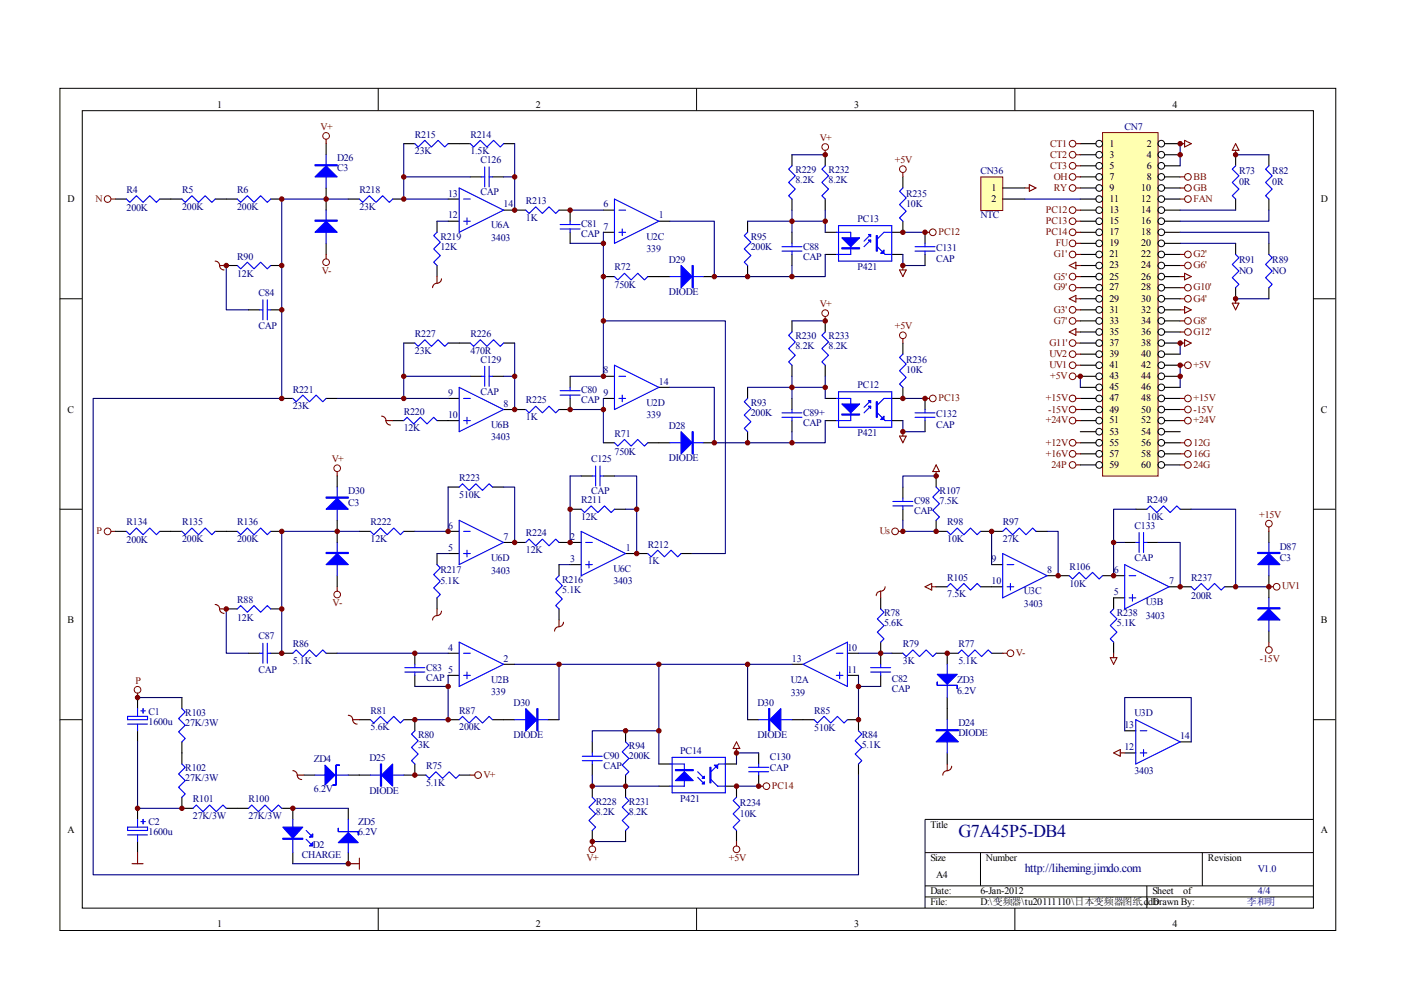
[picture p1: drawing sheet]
<svg xmlns="http://www.w3.org/2000/svg" width="297mm" height="210mm" viewBox="0 0 297 210" stroke-linecap="round" stroke-linejoin="round" font-family="sans-serif">
<g fill="none" stroke="#000" stroke-width=".21">
<path d="M12.7 18.7h270.5v178.6h-270.5zM80.2 18.7v4.7M147.7 18.7v4.7M215.2 18.7v4.7M17.4 23.5h261.1v169h-261.1zM12.7 63.3h4.7M278.4 63.3h4.7M12.7 108h4.7M278.4 108h4.7M12.7 152.6h4.7M278.4 152.6h4.7M278.4 173.7h-82.3v18.8"/>
<path d="M80.2 192.5v4.7M147.7 192.5v4.7M196.1 180.8h82.3M196.1 187.8h82.3M196.1 190.2h82.3M207.9 180.8v7M215.2 192.5v4.7M243.2 187.8v4.7M254.9 180.8v7"/>
</g>
<g fill="none" stroke="#000" stroke-width=".23">
<path d="M69.1 30.5v2.3M69.1 39.9v4.7M85.6 30.5h2.4M95 30.5h4.7M99.7 37.5h2.4M104.4 37.5h2.4M106.8 30.5h2.3M167.9 32.8v2.4M175 32.8v2.4M191.4 37.5v2.4M24.5 42.2h2.3M33.9 42.2h4.7"/>
<path d="M45.6 42.2h4.7M48 56.3h2.3M57.4 42.2h2.3M57.4 56.3h2.3M69.1 51.6v2.3M73.8 42.2h2.4M83.2 42.2h2.4M92.7 46.9v2.4M92.7 56.3v2.3M95 42.2h2.4M95 46.9h2.4M106.8 44.6h4.7"/>
<path d="M118.5 44.6h2.4v2.3M120.9 49.3v2.3M127.9 44.6h2.4M127.9 49.3h2.4M127.9 58.6h2.4M137.3 58.6h4.7M139.7 46.9h2.3M149.1 58.6h2.3M158.5 46.9v2.4M158.5 56.3v2.3M167.9 42.2v2.4M167.9 49.3v2.3"/>
<path d="M167.9 53.9v2.4M175 49.3h2.3M175 53.9h2.3M175 42.2v2.4M189.1 53.9h2.3M191.4 46.9v2.4h-2.3M196.1 49.3v2.3M196.1 53.9v2.4M52.7 65.7h2.3M57.4 65.7h2.3M85.6 72.7h2.4M95 72.7h4.7"/>
<path d="M99.7 79.8h2.4M104.4 79.8h2.4M106.8 72.7h2.3M120.9 79.8v2.3M127.9 79.8h2.4M167.9 68v2.4M167.9 77.4v2.4M175 68v2.4M175 77.4v2.4M191.4 72.7v2.4M59.7 84.5h2.4M69.1 84.5h2.4"/>
<path d="M83.2 89.2h2.4M92.7 89.2h4.7M95 84.5h2.4M106.8 86.8h4.7M120.9 84.5v2.3h-2.4M127.9 93.9h2.4M127.9 84.5h2.4M137.3 93.9h4.7M139.7 82.1h2.3M149.1 93.9h2.3M158.5 82.1v2.4M158.5 91.5v2.4"/>
<path d="M167.9 84.5v2.3M167.9 89.2v2.3M175 84.5h2.3M175 89.2h2.3M189.1 89.2h2.3M191.4 82.1v2.4h-2.3M196.1 84.5v2.3M196.1 89.2v2.3M24.5 112.7h2.3M33.9 112.7h4.7M45.6 112.7h4.7M57.4 112.7h2.3"/>
<path d="M71.5 100.9v2.4M71.5 110.3v4.7M76.2 112.7h2.3M85.6 112.7h2.4M92.7 117.4v2.3M95 112.7h2.4M95 103.3h2.4M95 117.4h2.4M104.4 103.3h2.4M106.8 115h4.7M118.5 115h4.7M118.5 119.7v2.4"/>
<path d="M120.9 119.7h2.3M120.9 108h2.3M123.2 100.9h2.4M127.9 100.9h2.4M130.3 108h2.3M132.6 117.4h4.7M144.4 117.4h2.3M48 129.1h2.3M52.7 138.5h2.3M57.4 129.1h2.3M57.4 138.5h4.7M69.1 138.5h2.4"/>
<path d="M71.5 122.1v2.3M88 138.5v2.4M92.7 126.8v2.3M95 138.5h2.4M118.5 129.1v2.4M179.7 138.5h2.3M186.7 126.8v2.3M186.7 136.2v4.7M189.1 138.5h2.3M198.5 138.5h4.7M200.8 138.5v2.4M210.2 138.5h2.4"/>
<path d="M76.2 152.6h2.3M85.6 152.6h2.4v2.3M88 143.2v2.3M95 152.6h2.4M95 143.2h2.4M104.4 152.6h4.7M106.8 140.9h2.3M116.2 152.6h2.3M125.6 157.3v2.3M132.6 154.9v2.4M158.5 152.6h2.4M160.9 159.6v2.4"/>
<path d="M167.9 152.6h4.7M167.9 140.9h2.4M179.7 152.6h2.3v2.3M179.7 143.2h2.3M186.7 143.2v2.3M200.8 147.9v4.7M200.8 159.6v2.4M64.4 164.3h2.4M73.8 164.3h4.7M85.6 164.3h4.7M88 162v2.3M97.4 164.3h2.3"/>
<path d="M125.6 162v2.3M125.6 166.7v2.3M125.6 176.1v2.3M132.6 164.3v4.7M132.6 176.1v2.3M139.7 166.7h2.3M139.7 162h2.3M153.8 166.7h2.4v2.3M153.8 162h2.4M156.2 176.1v2.3M160.9 164.3v2.4M182 162v2.3"/>
</g>
<g fill="none" stroke="#00f" stroke-width=".23">
<path d="M69.1 32.8v7.1M88 30.5l.7 .7 1.4-1.4 1.4 1.4 1.4-1.4 1.4 1.4 .7-.7M97.4 39.9l9.4 4.7-9.4 4.7zM99.7 30.5l.7 .7 1.4-1.4 1.4 1.4 1.4-1.4 1.5 1.4 .7-.7M102.1 37.5h.7M102.8 35.4v4.2M103.7 37.5h.7M103.7 35.4v4.2M167.9 35.2l-.7 .7 1.4 1.4-1.4 1.4 1.4 1.4-1.4 1.4 .7 .7M175 35.2l-.7 .7 1.4 1.4-1.4 1.4 1.4 1.4-1.4 1.4 .7 .7M191.4 39.9l-.7 .7 1.4 1.4-1.4 1.4 1.4 1.4-1.4 1.4 .7 .7M26.8 42.2l.7 .7 1.4-1.4 1.4 1.4 1.4-1.4 1.5 1.4 .7-.7"/>
<path d="M38.6 42.2l.7 .7 1.4-1.4 1.4 1.4 1.4-1.4 1.4 1.4 .7-.7M50.3 42.2l.7 .7 1.4-1.4 1.5 1.4 1.4-1.4 1.4 1.4 .7-.7M50.3 56.3l.7 .7 1.4-1.4 1.5 1.4 1.4-1.4 1.4 1.4 .7-.7M69.1 44.6v7M76.2 42.2l.7 .7 1.4-1.4 1.4 1.4 1.4-1.4 1.4 1.4 .7-.7M92.7 49.3l-.8 .7 1.5 1.4-1.5 1.4 1.5 1.4-1.5 1.4 .8 .7M98.3 42.2h1.4M98.3 46.9h1.4M99 46.2v1.4M111.5 44.6l.7 .7 1.4-1.4 1.4 1.4 1.4-1.4 1.4 1.4 .7-.7M118.8 47.6h4.2M118.8 48.5h4.2"/>
<path d="M120.9 46.9v.7M120.9 48.5v.8M130.3 58.6l.7 .7 1.4-1.4 1.4 1.4 1.4-1.4 1.4 1.4 .7-.7M130.3 42.2l9.4 4.7-9.4 4.7zM131.2 44.6h1.4M131.2 49.3h1.4M131.9 48.5v1.5M142 58.6h7.1M158.5 49.3l-.7 .7 1.4 1.4-1.4 1.4 1.4 1.4-1.4 1.4 .7 .7M165.8 52.3h4.2M165.8 53.2h4.2M167.9 51.6v.7"/>
<path d="M167.9 53.2v.7M177.3 49.3h3.1v4.6h-3.1M177.8 47.8h11.3v7.6h-11.3zM184.6 50.9l-1.4 1.4M184.6 49.7l-1.4 1.4M186 52.3l1.7 1.6h1.4M189.1 49.3h-1.7l-1.4 1.4M194 52.3h4.2M194 53.2h4.2M196.1 51.6v.7M196.1 53.2v.7M55 65.7h.7"/>
<path d="M55.7 63.6v4.2M56.7 65.7h.7M56.7 63.6v4.2M88 72.7l.7 .7 1.4-1.4 1.4 1.4 1.4-1.4 1.4 1.4 .7-.7M99.7 72.7l.7 .7 1.4-1.4 1.4 1.4 1.4-1.4 1.5 1.4 .7-.7M102.1 79.8h.7M102.8 77.7v4.2M103.7 77.7v4.2M103.7 79.8h.7M130.3 77.4l9.4 4.7-9.4 4.7zM131.2 79.8h1.4M167.9 70.4l-.7 .7 1.4 1.4-1.4 1.4 1.4 1.4-1.4 1.4 .7 .7"/>
<path d="M175 70.4l-.7 .7 1.4 1.4-1.4 1.4 1.4 1.4-1.4 1.4 .7 .7M191.4 75.1l-.7 .7 1.4 1.4-1.4 1.4 1.4 1.4-1.4 1.4 .7 .7M62.1 84.5l.7 .7 1.4-1.4 1.4 1.4 1.4-1.4 1.4 1.4 .7-.7M85.6 89.2l.7-.7 1.4 1.4 1.4-1.4 1.4 1.4 1.4-1.4 .8 .7M97.4 82.1l9.4 4.7-9.4 4.7zM98.3 84.5h1.4M98.3 89.2h1.4M99 88.5v1.4M111.5 86.8l.7 .7 1.4-1.4 1.4 1.4 1.4-1.4 1.4 1.4 .7-.7M118.8 82.8h4.2M118.8 83.8h4.2M120.9 82.1v.7"/>
<path d="M120.9 83.8v.7M126.3 98.8v4.2M127.2 98.8v4.2M130.3 93.9l.7 .7 1.4-1.4 1.4 1.4 1.4-1.4 1.4 1.4 .7-.7M131.2 84.5h1.4M131.9 83.8v1.4M142 93.9h7.1M158.5 84.5l-.7 .7 1.4 1.4-1.4 1.4 1.4 1.4-1.4 1.4 .7 .7M165.8 87.5h4.2M165.8 88.5h4.2M167.9 86.8v.7M167.9 88.5v.7"/>
<path d="M177.3 84.5h3.1v4.7h-3.1M177.8 83.1h11.3v7.5h-11.3zM184.6 86.1l-1.4 1.4M184.6 85l-1.4 1.4M186 87.5l1.7 1.7h1.4M189.1 84.5h-1.7l-1.4 1.4M194 87.5h4.2M194 88.5h4.2M196.1 86.8v.7M196.1 88.5v.7M26.8 112.7l.7 .7 1.4-1.4 1.4 1.4 1.4-1.4 1.5 1.4 .7-.7M38.6 112.7l.7 .7 1.4-1.4 1.4 1.4 1.4-1.4 1.4 1.4 .7-.7"/>
<path d="M50.3 112.7l.7 .7 1.4-1.4 1.5 1.4 1.4-1.4 1.4 1.4 .7-.7M71.5 103.3v7M71.5 115v7.1M78.5 112.7l.8 .7 1.4-1.4 1.4 1.4 1.4-1.4 1.4 1.4 .7-.7M92.7 119.7l.7 .7-1.5 1.4 1.5 1.4-1.5 1.4 1.5 1.5-.7 .7M97.4 103.3l.7-.7 1.4 1.4 1.4-1.4 1.4 1.4 1.4-1.4 .7 .7M97.4 110.3l9.4 4.7-9.4 4.7zM98.3 112.7h1.4M98.3 117.4h1.4M99 116.7v1.4M111.5 115l.7-.7 1.4 1.4 1.4-1.4 1.4 1.4 1.4-1.4 .7 .7M123.2 108l.7 .7 1.4-1.4 1.5 1.4 1.4-1.4 1.4 1.4 .7-.7"/>
<path d="M123.2 112.7l9.4 4.7-9.4 4.7zM124.2 115h1.4M124.2 119.7h1.4M124.9 119v1.4M125.6 100.9h.7M127.2 100.9h.7M137.3 117.4l.7 .7 1.5-1.4 1.4 1.4 1.4-1.4 1.4 1.4 .7-.7M50.3 129.1l.7-.7 1.4 1.4 1.5-1.4 1.4 1.4 1.4-1.4 .7 .7M55 138.5h.7M55.7 136.4v4.2M56.7 136.4v4.2M56.7 138.5h.7"/>
<path d="M62.1 138.5l.7-.7 1.4 1.4 1.4-1.4 1.4 1.4 1.4-1.4 .7 .7M97.4 136.2l9.4 4.7-9.4 4.6zM98.3 138.5h1.4M118.5 122.1l-.7 .7 1.4 1.4-1.4 1.4 1.4 1.4-1.4 1.4 .7 .7M177.3 138.5h1.4M186.7 129.1l.7 .7-1.4 1.4 1.4 1.4-1.4 1.4 1.4 1.4-.7 .8M191.4 138.5l.7 .7 1.4-1.4 1.5 1.4 1.4-1.4 1.4 1.4 .7-.7M203.2 138.5l.7-.7 1.4 1.4 1.4-1.4 1.4 1.4 1.4-1.4 .7 .7M78.5 152.6l.8 .7 1.4-1.4 1.4 1.4 1.4-1.4 1.4 1.4 .7-.7M85.8 141.6h4.3M85.8 142.5h4.3M88 154.9l-.8 .7 1.5 1.5-1.5 1.4 1.5 1.4-1.5 1.4 .8 .7"/>
<path d="M88 140.9v.7M88 142.5v.7M97.4 152.6l.7-.7 1.4 1.4 1.4-1.4 1.4 1.4 1.4-1.4 .7 .7M98.3 143.2h1.4M99 142.5v1.4M109.1 152.6h7.1M125.6 159.6v.7M132.6 157.3l.7 .7-1.4 1.4 1.4 1.4-1.4 1.4 1.4 1.4-.7 .7M160.9 152.6h7M170.3 140.9l9.4-4.7v9.3zM172.6 152.6l.7 .7 1.4-1.4 1.4 1.4 1.5-1.4 1.4 1.4 .7-.7M177.3 143.2h1.4"/>
<path d="M178 142.5v1.4M182 154.9l.7 .7-1.4 1.5 1.4 1.4-1.4 1.4 1.4 1.4-.7 .7M184.6 141.6h4.2M184.6 142.5h4.2M186.7 140.9v.7M186.7 142.5v.7M200.8 140.9v7M200.8 152.6v7M66.8 164.3h7M78.5 164.3h7.1M90.3 164.3l.7 .7 1.4-1.4 1.4 1.4 1.4-1.4 1.5 1.4 .7-.7M123.5 160.3h4.2"/>
<path d="M123.5 161.3h4.2M125.6 169l.7 .7-1.4 1.4 1.4 1.5-1.4 1.4 1.4 1.4-.7 .7M125.6 161.3v.7M132.6 169l.7 .7-1.4 1.4 1.4 1.5-1.4 1.4 1.4 1.4-.7 .7M142 162h3.1v4.7h-3.1M142.5 160.6h11.3v7.5h-11.3zM147.9 163.6l1.4 1.4M147.9 164.8l1.4 1.4M150.7 165.3l1.5 1.4h1.6M153.8 162h-1.4l-1.7 1.6M156.2 169l-.8 .7 1.5 1.4-1.5 1.5 1.5 1.4-1.5 1.4 .8 .7M158.7 162.7h4.3"/>
<path d="M158.7 163.6h4.3M160.9 162v.7M160.9 163.6v.7"/>
</g>
<g fill="none" stroke="#800000" stroke-width=".21">
<circle cx="69.1" cy="28.8" r=".71"/>
<circle cx="175" cy="31.2" r=".71"/>
<circle cx="191.4" cy="35.9" r=".71"/>
<circle cx="22.8" cy="42.2" r=".7"/>
<circle cx="69.1" cy="55.6" r=".71"/>
<circle cx="197.8" cy="49.2" r=".71"/>
<circle cx="175" cy="66.4" r=".71"/>
<circle cx="191.4" cy="71.1" r=".71"/>
<circle cx="71.5" cy="99.3" r=".71"/>
<circle cx="197.8" cy="84.5" r=".71"/>
<circle cx="22.8" cy="112.7" r=".71"/>
<circle cx="71.5" cy="126.1" r=".71"/>
<circle cx="214.2" cy="138.5" r=".71"/>
<circle cx="101.4" cy="164.3" r=".7"/>
<circle cx="162.5" cy="166.7" r=".71"/>
<circle cx="125.6" cy="180.1" r=".71"/>
<circle cx="156.1" cy="180.1" r=".71"/>
</g>
<g fill="none" stroke="#800000" stroke-width=".23">
<path d="M69.1 29.5v1M175 31.9v.9M191.4 36.6v.9M23.5 42.2h1M45.6 55.4a.94 .94 0 0 1 1 .9M48 56.3h-1.4a.94 .94 0 0 0 .9 .9M69.1 53.9v1M92.7 58.6v1.5M93.6 59.1a.94 .94 0 0 1-.9 1M190.7 57.2h1.4l-.7 1.4zM191.4 56.3v.9M196.1 49.3h1"/>
<path d="M92.7 60.1a.94 .94 0 0 0-1 .9M175 67.1v.9M191.4 71.8v.9M71.5 100v.9M80.9 88.2a.94 .94 0 0 1 .9 1M81.8 89.2a.94 .94 0 0 0 1 .9M81.8 89.2h1.4M190.7 92.5h1.4l-.7 1.4zM191.4 91.5v1M196.1 84.5h1M23.5 112.7h1M45.6 128.2a.94 .94 0 0 1 1 .9"/>
<path d="M48 129.1h-1.4a.94 .94 0 0 0 .9 .9M71.5 124.4v.9M92.7 130.5a.94 .94 0 0 0-1 1M92.7 129.1v1.4M93.6 129.6a.94 .94 0 0 1-.9 .9M118.5 132.9a.94 .94 0 0 0-.9 .9M118.5 131.5v1.4M119.5 131.9a.94 .94 0 0 1-1 1M186.7 125.4a.94 .94 0 0 0-.9 .9M186.7 125.3v1.5M187.7 124.4a.94 .94 0 0 1-1 .9M212.6 138.5h.9"/>
<path d="M73.8 151.7a.94 .94 0 0 1 1 .9M74.8 152.6a.94 .94 0 0 0 .9 .9M74.8 152.6h1.4M156.2 157.3l.7 1.4h-1.5zM156.2 158.7v.9M62.1 163.4a.93 .93 0 0 1 .9 .9 .94 .94 0 0 0 1 1M63 164.3h1.4M99.7 164.3h1M125.6 178.4v1M156.2 178.4v1M160.9 166.7h.9M200.8 163.4a.94 .94 0 0 0-.9 .9"/>
<path d="M200.8 162v1.4M201.8 162.5a.94 .94 0 0 1-1 .9"/>
</g>
<g fill="#00f" stroke="#00f" stroke-width=".23">
<path d="M66.8 49.3l2.3-2.4 2.4 2.4z"/>
<path d="M66.8 37.5l2.3-2.3 2.4 2.3z"/>
<path d="M144.4 56.3l2.3 2.3-2.3 2.4z"/>
<path d="M144.4 91.5l2.3 2.4-2.3 2.3z"/>
<path d="M178.5 50.4h3.8l-1.9 1.9z"/>
<path d="M184.1 49.7h.5v.5z"/>
<path d="M184.1 50.9h.5v.5z"/>
<path d="M187.4 53v.7h-.7z"/>
<path d="M143.2 165.5l1.9-1.9 1.9 1.9z"/>
<path d="M149.3 165.7v.5h-.4z"/>
<path d="M148.9 165l.4-.4v.4z"/>
<path d="M151.4 162.2h.8v.7z"/>
<path d="M178.5 85.7h3.8l-1.9 1.8z"/>
<path d="M184.1 85h.5v.4z"/>
<path d="M184.1 86.1h.5v.5z"/>
<path d="M187.4 88.2v.7h-.7z"/>
<path d="M71.5 117.4l2.3 2.3h-4.7z"/>
<path d="M71.5 105.6l2.3 2.4h-4.7z"/>
<path d="M111.5 150.2l2.3 2.4-2.3 2.3z"/>
<path d="M83.2 162v4.7l-2.3-2.4z"/>
<path d="M68.9 162.2l2.1 2.1-2.1 2.2z"/>
<path d="M163.2 152.6l2.4-2.4v4.7z"/>
<path d="M198.5 157.3l2.3-2.4 2.4 2.4z"/>
<path d="M198.7 143h4.2l-2.1 2.1z"/>
<path d="M66.8 46.7h4.7v.2h-4.7z" fill-rule="evenodd"/>
<path d="M66.8 34.9h4.7v.3h-4.7z" fill-rule="evenodd"/>
<path d="M146.7 56.3h.3v4.7h-.3z" fill-rule="evenodd"/>
<path d="M146.7 91.5h.3v4.7h-.3z" fill-rule="evenodd"/>
<path d="M178.5 52.5h3.8v.3h-3.8z" fill-rule="evenodd"/>
<path d="M185.8 50h.2v3.2h-.2z" fill-rule="evenodd"/>
<path d="M143.2 163.2h3.8v.2h-3.8z" fill-rule="evenodd"/>
<path d="M150.5 162.7h.2v3.3h-.2z" fill-rule="evenodd"/>
<path d="M178.5 87.8h3.8v.2h-3.8z" fill-rule="evenodd"/>
<path d="M185.8 85.2h.2v3.3h-.2z" fill-rule="evenodd"/>
<path d="M69.1 117.1h4.7v.3h-4.7z" fill-rule="evenodd"/>
<path d="M69.1 105.4h4.7v.2h-4.7z" fill-rule="evenodd"/>
<path d="M113.8 150.2h.3v4.7h-.3z" fill-rule="evenodd"/>
<path d="M80.7 162h.2v4.7h-.2z" fill-rule="evenodd"/>
<path d="M71.3 162.2v4.3h-.8h.8v-4.3h.7z" fill-rule="evenodd"/>
<path d="M163 150.2h.2v4.7h-.2z" fill-rule="evenodd"/>
<path d="M198.5 154.7h4.7v.2h-4.7z" fill-rule="evenodd"/>
<path d="M198.7 144.6v.7h4.2v.7v-.7h-4.2z" fill-rule="evenodd"/>
</g>
<g fill="none" stroke="#000080" stroke-width=".23">
<path d="M85.6 30.5v11.7h9.4M85.6 37.5h14.1M106.8 37.5h2.3M109.1 30.5v14.1M167.9 32.8h7.1M48 56.3v9.4h4.7M73.8 42.2h-14.1v42.3h-39.9v101h162.2v-21.2M92.7 46.9h2.3M120.9 44.6h7M120.9 51.6h7M127.9 49.3v30.5h-7M142 46.9h9.4v11.7h23.6v-4.7"/>
<path d="M158.5 46.9h16.5M167.9 44.6v4.7M167.9 56.3v2.3M175 44.6v4.7M191.4 53.9v2.4h4.7M191.4 49.3h4.7M85.6 72.7v11.8M85.6 79.8h14.1M106.8 79.8h2.3M109.1 72.7v14.1M127.9 68h25.9v49.4h-7.1M167.9 79.8v4.7"/>
<path d="M167.9 68h7.1M175 79.8v4.7M71.5 84.5h23.5M120.9 86.8h7M127.9 84.5v9.4M142 82.1h9.4v11.8h23.6v-4.7M158.5 82.1h16.5M167.9 91.5v2.4M191.4 89.2v2.3h4.7M191.4 84.5h4.7M76.2 112.7h-16.5v25.8M92.7 117.4h2.3"/>
<path d="M95 103.3v9.4h-7M106.8 103.3h2.3v11.7M118.5 119.7h2.4M123.2 100.9h-2.3v14.1M130.3 100.9h4.7v7.1M132.6 108h2.4v9.4M48 129.1v9.4h4.7M71.5 138.5h23.5M182 138.5h7.1M88 145.5h7M95 143.2v9.4h-7M109.1 140.9h9.4v11.7"/>
<path d="M118.5 140.9h40M125.6 157.3v-2.4h14.1v7.1M139.7 140.9v14M160.9 159.6h-4.7v2.4M167.9 140.9h-9.4v11.7M182 145.5h4.7M182 143.2v9.4M125.6 164.3v2.4h14.1M125.6 178.4h7M156.2 166.7h4.7"/>
</g>
<g fill="#800000" stroke="#800000" stroke-width=".21">
<circle cx="109.1" cy="44.6" r=".47"/>
<circle cx="109.1" cy="37.5" r=".47"/>
<circle cx="85.6" cy="37.5" r=".47"/>
<circle cx="120.9" cy="44.6" r=".47"/>
<circle cx="127.9" cy="51.6" r=".47"/>
<circle cx="127.9" cy="58.6" r=".47"/>
<circle cx="127.9" cy="79.8" r=".47"/>
<circle cx="151.4" cy="58.6" r=".47"/>
<circle cx="158.5" cy="58.6" r=".47"/>
<circle cx="167.9" cy="58.6" r=".47"/>
<circle cx="167.9" cy="46.9" r=".47"/>
<circle cx="175" cy="46.9" r=".47"/>
<circle cx="175" cy="32.8" r=".47"/>
<circle cx="158.5" cy="93.9" r=".47"/>
<circle cx="175" cy="68" r=".47"/>
<circle cx="175" cy="82.1" r=".47"/>
<circle cx="167.9" cy="82.1" r=".47"/>
<circle cx="167.9" cy="93.9" r=".47"/>
<circle cx="151.4" cy="93.9" r=".47"/>
<circle cx="120.9" cy="86.8" r=".47"/>
<circle cx="127.9" cy="86.8" r=".47"/>
<circle cx="85.6" cy="84.5" r=".47"/>
<circle cx="109.1" cy="86.8" r=".47"/>
<circle cx="109.1" cy="79.8" r=".47"/>
<circle cx="85.6" cy="79.8" r=".47"/>
<circle cx="88" cy="164.3" r=".47"/>
<circle cx="88" cy="138.5" r=".47"/>
<circle cx="95" cy="152.6" r=".47"/>
<circle cx="88" cy="152.6" r=".47"/>
<circle cx="95" cy="145.5" r=".47"/>
<circle cx="127.9" cy="68" r=".47"/>
<circle cx="109.1" cy="115" r=".47"/>
<circle cx="120.9" cy="115" r=".47"/>
<circle cx="135" cy="117.4" r=".47"/>
<circle cx="135" cy="108" r=".47"/>
<circle cx="120.9" cy="108" r=".47"/>
<circle cx="118.5" cy="140.8" r=".47"/>
<circle cx="158.5" cy="140.8" r=".47"/>
<circle cx="132.6" cy="154.9" r=".47"/>
<circle cx="125.6" cy="166.7" r=".47"/>
<circle cx="132.6" cy="166.7" r=".47"/>
<circle cx="125.6" cy="178.4" r=".47"/>
<circle cx="182" cy="152.6" r=".47"/>
<circle cx="182" cy="145.5" r=".47"/>
<circle cx="186.7" cy="138.5" r=".47"/>
<circle cx="59.7" cy="84.5" r=".47"/>
<circle cx="59.7" cy="56.3" r=".47"/>
<circle cx="59.7" cy="65.7" r=".47"/>
<circle cx="85.6" cy="42.2" r=".47"/>
<circle cx="69.1" cy="42.2" r=".47"/>
<circle cx="59.7" cy="42.2" r=".47"/>
<circle cx="59.7" cy="138.5" r=".47"/>
<circle cx="59.7" cy="129.1" r=".47"/>
<circle cx="95" cy="112.7" r=".47"/>
<circle cx="71.5" cy="112.7" r=".47"/>
<circle cx="59.7" cy="112.7" r=".47"/>
<circle cx="139.7" cy="154.9" r=".47"/>
<circle cx="139.7" cy="140.8" r=".47"/>
<circle cx="48" cy="56.3" r=".47"/>
<circle cx="48" cy="129.1" r=".47"/>
<circle cx="156.1" cy="159.6" r=".47"/>
<circle cx="160.9" cy="166.7" r=".47"/>
<circle cx="156.1" cy="166.7" r=".47"/>
<circle cx="196.1" cy="84.5" r=".47"/>
<circle cx="191.4" cy="84.5" r=".47"/>
<circle cx="191.4" cy="91.5" r=".47"/>
<circle cx="196.1" cy="49.3" r=".47"/>
<circle cx="191.4" cy="49.2" r=".47"/>
<circle cx="191.4" cy="56.3" r=".47"/>
</g>
<path d="M233.8 28.2h11.7v72.7h-11.7z" fill="#ffffb0"/>
<g fill="none" stroke="#800000" stroke-width=".21">
<path d="M233.8 28.1h11.7v72.8h-11.7z"/>
<circle cx="227.4" cy="32.8" r=".71"/>
<circle cx="227.4" cy="35.2" r=".71"/>
<circle cx="227.4" cy="30.5" r=".7"/>
<circle cx="227.4" cy="39.9" r=".7"/>
<circle cx="251.9" cy="37.5" r=".71"/>
<circle cx="251.9" cy="39.9" r=".71"/>
<circle cx="227.4" cy="49.2" r=".71"/>
<circle cx="227.4" cy="51.6" r=".71"/>
<circle cx="227.4" cy="53.9" r=".7"/>
<circle cx="227.4" cy="44.6" r=".7"/>
<circle cx="227.4" cy="46.9" r=".7"/>
<circle cx="227.4" cy="58.6" r=".7"/>
<circle cx="251.9" cy="53.9" r=".71"/>
<circle cx="251.9" cy="56.3" r=".71"/>
<circle cx="251.9" cy="42.2" r=".71"/>
<circle cx="227.4" cy="65.7" r=".71"/>
<circle cx="227.4" cy="79.8" r=".71"/>
<circle cx="227.4" cy="68" r=".71"/>
<circle cx="227.4" cy="61" r=".7"/>
<circle cx="227.4" cy="72.7" r=".7"/>
<circle cx="251.9" cy="68" r=".71"/>
<circle cx="251.9" cy="77.4" r=".71"/>
<circle cx="251.9" cy="61" r=".71"/>
<circle cx="251.9" cy="70.4" r=".71"/>
<circle cx="251.9" cy="63.3" r=".71"/>
<circle cx="227.4" cy="96.2" r=".71"/>
<circle cx="227.4" cy="98.6" r=".71"/>
<circle cx="227.4" cy="93.9" r=".7"/>
<circle cx="227.4" cy="84.5" r=".7"/>
<circle cx="227.4" cy="86.8" r=".7"/>
<circle cx="227.4" cy="89.2" r=".7"/>
<circle cx="251.9" cy="96.2" r=".71"/>
<circle cx="251.9" cy="98.6" r=".71"/>
<circle cx="251.9" cy="93.9" r=".71"/>
<circle cx="251.9" cy="89.2" r=".71"/>
<circle cx="251.9" cy="86.8" r=".71"/>
<circle cx="251.9" cy="84.5" r=".71"/>
</g>
<g fill="none" stroke="#000" stroke-width=".21">
<circle cx="233" cy="35.2" r=".71"/>
<circle cx="233" cy="32.8" r=".71"/>
<circle cx="233" cy="37.5" r=".71"/>
<circle cx="233" cy="39.9" r=".71"/>
<circle cx="233" cy="30.5" r=".71"/>
<circle cx="246.2" cy="32.8" r=".71"/>
<circle cx="246.2" cy="35.2" r=".71"/>
<circle cx="246.2" cy="30.5" r=".7"/>
<circle cx="246.2" cy="39.9" r=".7"/>
<circle cx="246.2" cy="37.5" r=".7"/>
<circle cx="233" cy="51.6" r=".71"/>
<circle cx="233" cy="49.2" r=".71"/>
<circle cx="233" cy="53.9" r=".71"/>
<circle cx="233" cy="44.6" r=".71"/>
<circle cx="233" cy="46.9" r=".71"/>
<circle cx="233" cy="56.3" r=".71"/>
<circle cx="233" cy="42.2" r=".71"/>
<circle cx="233" cy="58.6" r=".71"/>
<circle cx="246.2" cy="51.6" r=".71"/>
<circle cx="246.2" cy="49.2" r=".71"/>
<circle cx="246.2" cy="53.9" r=".7"/>
<circle cx="246.2" cy="44.6" r=".7"/>
<circle cx="246.2" cy="56.3" r=".7"/>
<circle cx="246.2" cy="46.9" r=".7"/>
<circle cx="246.2" cy="58.6" r=".7"/>
<circle cx="246.2" cy="42.2" r=".7"/>
<circle cx="233" cy="79.8" r=".71"/>
<circle cx="233" cy="65.7" r=".71"/>
<circle cx="233" cy="68" r=".71"/>
<circle cx="233" cy="63.3" r=".71"/>
<circle cx="233" cy="75.1" r=".71"/>
<circle cx="233" cy="61" r=".71"/>
<circle cx="233" cy="72.7" r=".71"/>
<circle cx="233" cy="70.4" r=".71"/>
<circle cx="233" cy="77.4" r=".71"/>
<circle cx="246.2" cy="65.7" r=".71"/>
<circle cx="246.2" cy="68" r=".71"/>
<circle cx="246.2" cy="79.8" r=".71"/>
<circle cx="246.2" cy="61" r=".7"/>
<circle cx="246.2" cy="72.7" r=".7"/>
<circle cx="246.2" cy="75.1" r=".7"/>
<circle cx="246.2" cy="70.4" r=".7"/>
<circle cx="246.2" cy="63.3" r=".7"/>
<circle cx="246.2" cy="77.4" r=".7"/>
<circle cx="233" cy="82.1" r=".71"/>
<circle cx="233" cy="96.2" r=".71"/>
<circle cx="233" cy="98.6" r=".71"/>
<circle cx="233" cy="91.5" r=".71"/>
<circle cx="233" cy="93.9" r=".71"/>
<circle cx="233" cy="84.5" r=".71"/>
<circle cx="233" cy="89.2" r=".71"/>
<circle cx="233" cy="86.8" r=".71"/>
<circle cx="246.2" cy="82.1" r=".71"/>
<circle cx="246.2" cy="96.2" r=".71"/>
<circle cx="246.2" cy="98.6" r=".71"/>
<circle cx="246.2" cy="91.5" r=".7"/>
<circle cx="246.2" cy="93.9" r=".7"/>
<circle cx="246.2" cy="84.5" r=".7"/>
<circle cx="246.2" cy="86.8" r=".7"/>
<circle cx="246.2" cy="89.2" r=".7"/>
</g>
<g fill="none" stroke="#000" stroke-width=".23">
<path d="M229 30.5h3.3M229 32.8h3.3M229 35.2h3.3M229 37.5h3.3M229 39.9h3.3M246.9 30.5h3.3M246.9 32.8h3.3M246.9 35.2h3.3M246.9 37.5h3.3M246.9 39.9h3.3M229 42.2h3.3M229 44.6h3.3"/>
<path d="M229 46.9h3.3M229 49.3h3.3M229 51.6h3.3M229 53.9h3.3M229 56.3h3.3M229 58.6h3.3M246.9 42.2h3.3M246.9 44.6h3.3M246.9 46.9h3.3M246.9 49.3h3.3M246.9 51.6h3.3M246.9 53.9h3.3"/>
<path d="M246.9 56.3h3.3M246.9 58.6h3.3M229 61h3.3M229 63.3h3.3M229 65.7h3.3M229 68h3.3M229 70.4h3.3M229 72.7h3.3M229 75.1h3.3M229 77.4h3.3M229 79.8h3.3M246.9 61h3.3"/>
<path d="M246.9 63.3h3.3M246.9 65.7h3.3M246.9 68h3.3M246.9 70.4h3.3M246.9 72.7h3.3M246.9 75.1h3.3M246.9 77.4h3.3M246.9 79.8h3.3M229 82.1h3.3M229 84.5h3.3M229 86.8h3.3M229 89.2h3.3"/>
<path d="M229 91.5h3.3M229 93.9h3.3M229 96.2h3.3M229 98.6h3.3M246.9 82.1h3.3M246.9 84.5h3.3M246.9 86.8h3.3M246.9 89.2h3.3M246.9 91.5h3.3M246.9 93.9h3.3M246.9 96.2h3.3M246.9 98.6h3.3"/>
</g>
<g fill="none" stroke="#800000" stroke-width=".23">
<path d="M228.1 39.9h.9M228.1 30.5h.9M228.1 32.8h.9M228.1 35.2h.9M250.2 39.9h1M250.2 30.5h1M250.2 37.5h1M251.2 29.8l1.4 .7-1.4 .7zM262 30.5l.7 1.4h-1.4zM262 31.9v.9M226.7 56.3l1.4-.7v1.4zM228.1 53.9h.9"/>
<path d="M228.1 58.6h.9M228.1 56.3h.9M228.1 44.6h.9M228.1 46.9h.9M228.1 49.3h.9M228.1 51.6h.9M250.2 53.9h1M250.2 58.6h1M250.2 56.3h1M250.2 42.2h1M251.2 57.9l1.4 .7-1.4 .7zM226.7 70.4l1.4-.7v1.4z"/>
<path d="M226.7 63.3l1.4-.7v1.4zM228.1 63.3h.9M228.1 65.7h.9M228.1 68h.9M228.1 61h.9M228.1 72.7h.9M228.1 70.4h.9M228.1 79.8h.9M250.2 63.3h1M250.2 65.7h1M250.2 68h1M250.2 61h1"/>
<path d="M250.2 72.7h1M250.2 70.4h1M250.2 77.4h1M251.2 65l1.4 .7-1.4 .7zM251.2 72l1.4 .7-1.4 .7zM228.1 98.6h.9M228.1 96.2h.9M228.1 93.9h.9M228.1 89.2h.9M228.1 86.8h.9M228.1 84.5h.9M250.2 98.6h1"/>
<path d="M250.2 96.2h1M250.2 93.9h1M250.2 89.2h1M250.2 86.8h1M250.2 84.5h1"/>
</g>
<path d="M250.2 30.5v4.7M229 79.8v2.3M250.2 72.7v2.4M250.2 77.4v4.7" fill="none" stroke="#000080" stroke-width=".23"/>
<path d="M208 37.6h4.6v7h-4.6z" fill="#ffffb0"/>
<g fill="none" stroke="#800000" stroke-width=".21">
<path d="M207.9 37.5h4.7v7.1h-4.7z"/>
<circle cx="227.4" cy="37.5" r=".7"/>
<circle cx="227.4" cy="75.1" r=".7"/>
<circle cx="227.4" cy="77.4" r=".7"/>
<circle cx="189.8" cy="112.7" r=".71"/>
<circle cx="269" cy="111" r=".7"/>
<circle cx="269" cy="137.8" r=".71"/>
<circle cx="270.7" cy="124.4" r=".7"/>
<circle cx="29.2" cy="146.3" r=".71"/>
</g>
<g fill="none" stroke="#000" stroke-width=".23">
<path d="M212.6 39.9h4.7M262 32.8v2.4M269 32.8v2.4M212.6 42.2h4.7M262 42.2v2.4M262 51.6v2.3M269 42.2v2.4M269 51.6v2.3M262 61v2.3M269 61v2.3M191.4 103.3v2.3M191.4 108v2.3"/>
<path d="M198.5 110.3v2.4h2.3M198.5 100.9v2.4M207.9 112.7h4.7M210.2 119.7h2.4M219.6 112.7h2.4M238.5 115h2.3M240.8 108h2.4M243.2 115h2.3M250.2 108h2.4M269 112.7v2.3M198.5 124.4h2.3M207.9 124.4h4.7"/>
<path d="M222 122.1h4.7M233.8 122.1h4.7M236.1 136.2v2.3M238.5 126.8h-2.4v2.3M247.9 124.4h4.7M259.6 124.4h2.4M269 122.1v4.7M269 133.8v2.4M29.2 147.9v2.3M29.2 154.9v2.4M38.6 147.9v2.3M38.6 157.3v4.7"/>
<path d="M238.5 154.9h2.3M238.5 159.6h2.3M250.2 157.3h2.4M29.2 171.4v2.3M29.2 178.4v2.4M38.6 169v2.4h2.3M48 171.4h4.7M59.7 171.4h2.4v2.3M73.8 171.4v2.3M62.1 180.8v2.3M73.8 180.8v2.3"/>
</g>
<g fill="none" stroke="#800000" stroke-width=".23">
<path d="M217.3 39.9h.9M218.2 39.2l1.4 .7-1.4 .7zM228.1 37.5h.9M228.1 77.4h.9M228.1 75.1h.9M261.3 64.3h1.4l-.7 1.4zM262 63.3v1M198.5 98.6l.7 1.4h-1.4zM198.5 100v.9M190.5 112.7h.9M269 111.7v1M196.1 124.4l1.4-.7v1.4z"/>
<path d="M197.5 124.4h1M235.4 139.4h1.4l-.7 1.5zM236.1 138.5v.9M269 124.4h1M269 136.2v.9M29.2 147v.9M236.1 159.6l1.4-.7v1.4zM237.5 159.6h1M28 183.1h2.3M29.2 180.8v2.3M73.8 183.1h2.4M76.2 182v2.3"/>
</g>
<g fill="none" stroke="#000080" stroke-width=".23">
<path d="M262 32.8h7M217.3 42.2h11.7M250.2 49.3h18.8v2.3M250.2 44.6h11.8M250.2 51.6h11.8M269 44.6v2.3h-18.8M262 63.3h7M191.4 110.3v2.4h7.1M198.5 100.9h-7.1v2.4M210.2 112.7v7M222 112.7h2.3v9.4M236.1 115h2.4"/>
<path d="M240.8 108h-4.7v14.1M245.5 115h4.7v9.4M252.6 108h9.4v16.4h7M29.2 157.3v14.1h9.4M29.2 147.9h9.4M238.5 154.9v-7h14.1v9.4M62.1 171.4h11.7M62.1 183.1h11.7"/>
</g>
<g fill="none" stroke="#00f" stroke-width=".23">
<path d="M262 35.2l-.7 .7 1.4 1.4-1.4 1.4 1.4 1.4-1.4 1.4 .7 .7M269 35.2l-.7 .7 1.4 1.4-1.4 1.4 1.4 1.4-1.4 1.4 .7 .7M262 53.9l.7 .8-1.4 1.4 1.4 1.4-1.4 1.4 1.4 1.4-.7 .7M269 53.9l.7 .8-1.4 1.4 1.4 1.4-1.4 1.4 1.4 1.4-.7 .7M189.3 106.3h4.2M189.3 107.3h4.2M191.4 105.6v.7M191.4 107.3v.7M198.5 103.3l.7 .7-1.4 1.4 1.4 1.4-1.4 1.4 1.4 1.4-.7 .7M200.8 112.7l.7 .7 1.4-1.4 1.5 1.4 1.4-1.4 1.4 1.4 .7-.7M212.6 112.7l.7-.7 1.4 1.4 1.4-1.4 1.4 1.4 1.4-1.4 .7 .7M212.6 117.4l9.4 4.7-9.4 4.7z"/>
<path d="M213.5 119.7h1.4M238.5 119.7l9.4 4.7-9.4 4.7zM240.8 115h.7M241.5 112.9v4.2M242.5 115h.7M242.5 112.9v4.2M243.2 108l.7-.7 1.4 1.4 1.4-1.4 1.4 1.4 1.4-1.4 .7 .7M269 115v7.1M200.8 124.4l.7-.7 1.4 1.4 1.5-1.4 1.4 1.4 1.4-1.4 .7 .7M213.5 124.4h1.4M214.2 123.7v1.4M226.7 122.1l.7 .7 1.4-1.4 1.4 1.4 1.4-1.4 1.4 1.4 .8-.7"/>
<path d="M236.1 129.1l-.7 .7 1.4 1.4-1.4 1.4 1.4 1.4-1.4 1.4 .7 .8M239.4 122.1h1.4M239.4 126.8h1.4M240.1 126.1v1.4M252.6 124.4l.7 .7 1.4-1.4 1.4 1.4 1.4-1.4 1.4 1.4 .7-.7M269 126.8v7M27 151.9h4.3v.7h-4.3zM27 153.5h4.3M29.2 150.2v1.7M29.2 153.5v1.4M29.9 150.7h.9M30.3 150.2v1"/>
<path d="M38.6 150.2l.7 .7-1.4 1.5 1.4 1.4-1.4 1.4 1.4 1.4-.7 .7M240.8 152.6l9.4 4.7-9.4 4.7zM241.7 154.9h1.5M241.7 159.6h1.5M242.5 158.9v1.4M27 175.4h4.3v.7h-4.3zM27 177h4.3M29.2 173.7v1.7M29.2 177v1.4M29.9 174.2h.9M30.3 173.7v1M38.6 162l.7 .7-1.4 1.4 1.4 1.4-1.4 1.4 1.4 1.4-.7 .7"/>
<path d="M40.9 171.4l.7-.7 1.4 1.4 1.4-1.4 1.5 1.4 1.4-1.4 .7 .7M52.7 171.4l.7-.7 1.4 1.4 1.4-1.4 1.4 1.4 1.4-1.4 .7 .7M62.1 173.7v7.1M64.9 178l.9 .9M64.9 176.1l.9 .9M73.8 173.7v7.1"/>
</g>
<g fill="#00f" stroke="#00f" stroke-width=".23">
<path d="M266.7 131.5l2.3-2.4 2.4 2.4z"/>
<path d="M266.7 119.7l2.3-2.3 2.4 2.3z"/>
<path d="M60 175.4h4.2l-2.1 2.3z"/>
<path d="M66.3 178.7v.7h-.7z"/>
<path d="M66.3 176.8v.7h-.7z"/>
<path d="M71.7 178.7l2.1-2.2 2.2 2.2z"/>
<path d="M266.7 128.9h4.7v.2h-4.7z" fill-rule="evenodd"/>
<path d="M266.7 117.1h4.7v.3h-4.7z" fill-rule="evenodd"/>
<path d="M60 177.7h4.2v.3h-4.2z" fill-rule="evenodd"/>
<path d="M71.7 175.6v.7h4.3v.7v-.7h-4.3z" fill-rule="evenodd"/>
</g>
<g fill="#800000" stroke="#800000" stroke-width=".21">
<circle cx="269" cy="124.4" r=".47"/>
<circle cx="262" cy="124.4" r=".47"/>
<circle cx="236.1" cy="122.1" r=".47"/>
<circle cx="236.1" cy="115" r=".47"/>
<circle cx="250.2" cy="124.4" r=".47"/>
<circle cx="224.3" cy="122.1" r=".47"/>
<circle cx="210.2" cy="112.7" r=".47"/>
<circle cx="198.5" cy="112.7" r=".47"/>
<circle cx="198.5" cy="100.9" r=".47"/>
<circle cx="191.4" cy="112.7" r=".47"/>
<circle cx="250.2" cy="30.5" r=".47"/>
<circle cx="250.2" cy="32.8" r=".47"/>
<circle cx="250.2" cy="72.7" r=".47"/>
<circle cx="250.2" cy="77.4" r=".47"/>
<circle cx="229.1" cy="79.8" r=".47"/>
<circle cx="250.2" cy="79.8" r=".47"/>
<circle cx="262" cy="63.3" r=".47"/>
<circle cx="262" cy="32.8" r=".47"/>
<circle cx="62.1" cy="171.4" r=".47"/>
<circle cx="73.8" cy="183.1" r=".47"/>
<circle cx="29.2" cy="147.9" r=".47"/>
<circle cx="38.6" cy="171.4" r=".47"/>
<circle cx="29.2" cy="171.4" r=".47"/>
<circle cx="200.8" cy="138.5" r=".47"/>
</g>
<text font-size="3.8" fill="#000080" x="203.2" y="177.5">G7A45P5-DB4</text>
<text font-size="2.5" fill="#000080" x="217.3" y="184.8">http://liheming.jimdo.com</text>
<g font-size="2.1">
<text x="46.1" y="22.9">1</text>
<text x="113.6" y="22.9">2</text>
<text x="181.1" y="22.9">3</text>
<text x="248.6" y="22.9">4</text>
<text x="235.2" y="31.1">1</text>
<text x="235.2" y="33.5">3</text>
<text x="235.2" y="35.7">5</text>
<text x="243.2" y="31.1">2</text>
<text x="243.2" y="33.5">4</text>
<text x="243.2" y="35.7">6</text>
<text x="210.2" y="40.5">1</text>
<text x="235.2" y="38.1">7</text>
<text x="235.2" y="40.5">9</text>
<text x="242" y="40.5">10</text>
<text x="243.2" y="38.1">8</text>
<text x="14.3" y="42.8">D</text>
<text x="210.2" y="42.8">2</text>
<text x="235.2" y="42.8">11</text>
<text x="235.2" y="45.1">13</text>
<text x="235.2" y="47.5">15</text>
<text x="242" y="42.8">12</text>
<text x="242" y="45.1">14</text>
<text x="242" y="47.5">16</text>
<text x="280.1" y="42.8">D</text>
<text x="235.2" y="49.9">17</text>
<text x="235.2" y="52.2">19</text>
<text x="242" y="49.9">18</text>
<text x="242" y="52.2">20</text>
<text x="235.2" y="54.5">21</text>
<text x="235.2" y="56.9">23</text>
<text x="235.2" y="59.3">25</text>
<text x="242" y="54.5">22</text>
<text x="242" y="56.9">24</text>
<text x="242" y="59.3">26</text>
<text x="235.2" y="61.6">27</text>
<text x="235.2" y="63.9">29</text>
<text x="242" y="61.6">28</text>
<text x="242" y="63.9">30</text>
<text x="235.2" y="66.3">31</text>
<text x="235.2" y="68.7">33</text>
<text x="235.2" y="71">35</text>
<text x="242" y="66.3">32</text>
<text x="242" y="68.7">34</text>
<text x="242" y="71">36</text>
<text x="235.2" y="73.3">37</text>
<text x="235.2" y="75.7">39</text>
<text x="242" y="73.3">38</text>
<text x="242" y="75.7">40</text>
<text x="235.2" y="78.1">41</text>
<text x="235.2" y="80.4">43</text>
<text x="235.2" y="82.7">45</text>
<text x="242" y="78.1">42</text>
<text x="242" y="80.4">44</text>
<text x="242" y="82.7">46</text>
<text x="14.3" y="87.5">C</text>
<text x="235.2" y="85.1">47</text>
<text x="235.2" y="87.5">49</text>
<text x="235.2" y="89.8">51</text>
<text x="242" y="85.1">48</text>
<text x="242" y="87.5">50</text>
<text x="242" y="89.8">52</text>
<text x="280.1" y="87.5">C</text>
<text x="235.2" y="92.1">53</text>
<text x="235.2" y="94.5">55</text>
<text x="242" y="92.1">54</text>
<text x="242" y="94.5">56</text>
<text x="235.2" y="96.9">57</text>
<text x="235.2" y="99.2">59</text>
<text x="242" y="96.9">58</text>
<text x="242" y="99.2">60</text>
<text x="14.3" y="132.1">B</text>
<text x="280.1" y="132.1">B</text>
<text x="14.3" y="176.7">A</text>
<text x="197.3" y="175.5">Title</text>
<text x="280.1" y="176.7">A</text>
<text x="197.3" y="182.6">Size</text>
<text x="209" y="182.6">Number</text>
<text x="256.1" y="182.6">Revision</text>
<text x="197.3" y="189.6">Date:</text>
<text x="197.3" y="192">File:</text>
<text x="198.5" y="186.1">A4</text>
<text x="207.9" y="189.6">6-Jan-2012</text>
<text x="207.9" y="192">D:\变频器\tu20111110\日本变频器图纸.ddb</text>
<text x="244.3" y="189.6">Sheet</text>
<text x="244.3" y="192">Drawn By:</text>
<text x="250.9" y="189.6">of</text>
<text x="46.1" y="196.6">1</text>
<text x="113.6" y="196.6">2</text>
<text x="181.1" y="196.6">3</text>
<text x="248.6" y="196.6">4</text>
</g>
<g font-size="2.1" fill="#800000">
<text x="68" y="27.5">V+</text>
<text x="173.8" y="29.9">V+</text>
<text x="189.7" y="34.6">+5V</text>
<text x="222.7" y="31.1">CT1</text>
<text x="222.7" y="33.5">CT2</text>
<text x="222.7" y="35.7">CT3</text>
<text x="223.4" y="40.5">RY</text>
<text x="223.4" y="38.1">OH</text>
<text x="253.1" y="40.5">GB</text>
<text x="253.1" y="38.1">BB</text>
<text x="20.2" y="42.8">N</text>
<text x="221.7" y="45.1">PC12</text>
<text x="221.7" y="47.5">PC13</text>
<text x="253.1" y="42.8">FAN</text>
<text x="199" y="49.9">PC12</text>
<text x="221.7" y="49.9">PC14</text>
<text x="223.9" y="52.2">FU</text>
<text x="68.2" y="58.1">V-</text>
<text x="223.4" y="54.5">G1'</text>
<text x="223.4" y="59.3">G5'</text>
<text x="253.1" y="54.5">G2'</text>
<text x="253.1" y="56.9">G6'</text>
<text x="173.8" y="65.1">V+</text>
<text x="223.4" y="61.6">G9'</text>
<text x="253.1" y="63.9">G4'</text>
<text x="253.1" y="61.6">G10'</text>
<text x="189.7" y="69.8">+5V</text>
<text x="223.4" y="66.3">G3'</text>
<text x="223.4" y="68.7">G7'</text>
<text x="253.1" y="68.7">G8'</text>
<text x="253.1" y="71">G12'</text>
<text x="222.5" y="73.3">G11'</text>
<text x="222.5" y="75.7">UV2</text>
<text x="222.5" y="78.1">UV1</text>
<text x="222.7" y="80.4">+5V</text>
<text x="253.1" y="78.1">+5V</text>
<text x="199" y="85.1">PC13</text>
<text x="221.7" y="89.8">+24V</text>
<text x="221.7" y="85.1">+15V</text>
<text x="222.2" y="87.5">-15V</text>
<text x="253.1" y="89.8">+24V</text>
<text x="253.1" y="87.5">-15V</text>
<text x="253.1" y="85.1">+15V</text>
<text x="221.7" y="94.5">+12V</text>
<text x="253.1" y="94.5">12G</text>
<text x="70.4" y="98">V+</text>
<text x="221.7" y="96.9">+16V</text>
<text x="222.9" y="99.2">24P</text>
<text x="253.1" y="99.2">24G</text>
<text x="253.1" y="96.9">16G</text>
<text x="20.5" y="113.3">P</text>
<text x="186.5" y="113.3">Us</text>
<text x="267" y="109.7">+15V</text>
<text x="271.9" y="125">UV1</text>
<text x="70.5" y="128.5">V-</text>
<text x="215.4" y="139.1">V-</text>
<text x="267.1" y="140.3">-15V</text>
<text x="28.7" y="145">P</text>
<text x="102.5" y="164.9">V+</text>
<text x="163.7" y="167.3">PC14</text>
<text x="124.4" y="182.6">V+</text>
<text x="154.5" y="182.6">+5V</text>
</g>
<g font-size="2.1" fill="#000080">
<text x="88" y="29.2">R215</text>
<text x="99.7" y="29.2">R214</text>
<text x="238.4" y="27.5">CN7</text>
<text x="71.5" y="34.1">D26</text>
<text x="88" y="32.7">23K</text>
<text x="99.7" y="32.7">1.5K</text>
<text x="101.9" y="34.6">C126</text>
<text x="26.8" y="40.9">R4</text>
<text x="38.6" y="40.9">R5</text>
<text x="50.3" y="40.9">R6</text>
<text x="71.5" y="36.3">C3</text>
<text x="76.2" y="40.9">R218</text>
<text x="95" y="41.7">13</text>
<text x="101.9" y="41.4">CAP</text>
<text x="168.7" y="36.7">R229</text>
<text x="168.7" y="38.8">8.2K</text>
<text x="175.7" y="36.7">R232</text>
<text x="175.7" y="38.8">8.2K</text>
<text x="192.1" y="41.7">R235</text>
<text x="207.9" y="36.9">CN36</text>
<text x="262.7" y="36.9">R73</text>
<text x="262.7" y="39.3">0R</text>
<text x="269.7" y="36.9">R82</text>
<text x="269.7" y="39.3">0R</text>
<text x="26.8" y="44.7">200K</text>
<text x="38.6" y="44.5">200K</text>
<text x="50.3" y="44.5">200K</text>
<text x="76.2" y="44.5">23K</text>
<text x="95" y="46.3">12</text>
<text x="106.8" y="44">14</text>
<text x="111.5" y="43.3">R213</text>
<text x="111.5" y="46.8">1K</text>
<text x="127.9" y="44">6</text>
<text x="139.7" y="46.3">1</text>
<text x="181.8" y="47">PC13</text>
<text x="192.1" y="44">10K</text>
<text x="207.9" y="46.3">NTC</text>
<text x="93.4" y="50.8">R219</text>
<text x="93.4" y="52.9">12K</text>
<text x="104.1" y="48.4">U6A</text>
<text x="104.1" y="51.1">3403</text>
<text x="123.2" y="48.2">C81</text>
<text x="123.2" y="50.3">CAP</text>
<text x="127.9" y="48.7">7</text>
<text x="137.1" y="50.8">U2C</text>
<text x="137.1" y="53.4">339</text>
<text x="159.2" y="50.8">R95</text>
<text x="159.2" y="52.9">200K</text>
<text x="170.3" y="52.9">C88</text>
<text x="198.5" y="53.2">C131</text>
<text x="50.3" y="55">R90</text>
<text x="50.3" y="58.8">12K</text>
<text x="130.3" y="57.3">R72</text>
<text x="141.8" y="55.7">D29</text>
<text x="170.3" y="55">CAP</text>
<text x="181.8" y="57.2">P421</text>
<text x="198.5" y="55.5">CAP</text>
<text x="262.7" y="55.7">R91</text>
<text x="262.7" y="58.1">NO</text>
<text x="269.7" y="55.7">R89</text>
<text x="269.7" y="58.1">NO</text>
<text x="54.8" y="62.8">C84</text>
<text x="130.3" y="61.1">750K</text>
<text x="141.8" y="62.5">DIODE</text>
<text x="54.8" y="69.8">CAP</text>
<text x="88" y="71.5">R227</text>
<text x="99.7" y="71.5">R226</text>
<text x="168.7" y="71.9">R230</text>
<text x="175.7" y="71.9">R233</text>
<text x="88" y="75">23K</text>
<text x="99.7" y="75">470R</text>
<text x="101.9" y="76.9">C129</text>
<text x="168.7" y="74">8.2K</text>
<text x="175.7" y="74">8.2K</text>
<text x="192.1" y="76.9">R236</text>
<text x="62.1" y="83.2">R221</text>
<text x="95" y="83.9">9</text>
<text x="101.9" y="83.7">CAP</text>
<text x="123.2" y="83.4">C80</text>
<text x="127.9" y="83.9">9</text>
<text x="127.9" y="79.2">8</text>
<text x="139.7" y="81.5">14</text>
<text x="181.8" y="82.3">PC12</text>
<text x="192.1" y="79.2">10K</text>
<text x="62.1" y="86.7">23K</text>
<text x="85.6" y="87.9">R220</text>
<text x="95" y="88.6">10</text>
<text x="106.8" y="86.3">8</text>
<text x="111.5" y="85.5">R225</text>
<text x="111.5" y="89.1">1K</text>
<text x="123.2" y="85.5">CAP</text>
<text x="137.1" y="86">U2D</text>
<text x="137.1" y="88.6">339</text>
<text x="159.2" y="86">R93</text>
<text x="159.2" y="88.2">200K</text>
<text x="170.3" y="88.2">C89+</text>
<text x="198.5" y="88.4">C132</text>
<text x="85.6" y="91.5">12K</text>
<text x="104.1" y="90.7">U6B</text>
<text x="104.1" y="93.3">3403</text>
<text x="130.3" y="92.6">R71</text>
<text x="141.8" y="90.9">D28</text>
<text x="170.3" y="90.3">CAP</text>
<text x="181.8" y="92.4">P421</text>
<text x="198.5" y="90.7">CAP</text>
<text x="125.3" y="98">C125</text>
<text x="130.3" y="96.4">750K</text>
<text x="141.8" y="97.8">DIODE</text>
<text x="73.8" y="104.8">D30</text>
<text x="73.8" y="107.2">C3</text>
<text x="97.4" y="102">R223</text>
<text x="97.4" y="105.5">510K</text>
<text x="123.2" y="106.7">R211</text>
<text x="125.3" y="104.8">CAP</text>
<text x="193.8" y="106.9">C98</text>
<text x="199.2" y="104.8">R107</text>
<text x="199.2" y="106.9">7.5K</text>
<text x="243.2" y="106.7">R249</text>
<text x="26.8" y="111.4">R134</text>
<text x="38.6" y="111.4">R135</text>
<text x="50.3" y="111.4">R136</text>
<text x="78.6" y="111.4">R222</text>
<text x="95" y="112.1">6</text>
<text x="111.5" y="113.7">R224</text>
<text x="123.2" y="110.3">12K</text>
<text x="193.8" y="109.1">CAP</text>
<text x="200.8" y="111.4">R98</text>
<text x="212.6" y="111.4">R97</text>
<text x="240.5" y="112.1">C133</text>
<text x="243.2" y="110.3">10K</text>
<text x="26.8" y="115.2">200K</text>
<text x="38.6" y="114.9">200K</text>
<text x="50.3" y="114.9">200K</text>
<text x="78.6" y="114.9">12K</text>
<text x="95" y="116.8">5</text>
<text x="104.1" y="118.9">U6D</text>
<text x="106.8" y="114.5">7</text>
<text x="111.5" y="117.3">12K</text>
<text x="120.9" y="114.5">2</text>
<text x="120.9" y="119.1">3</text>
<text x="132.7" y="116.8">1</text>
<text x="137.3" y="116.1">R212</text>
<text x="137.3" y="119.6">1K</text>
<text x="200.8" y="114.9">10K</text>
<text x="210.2" y="119.1">9</text>
<text x="212.6" y="114.9">27K</text>
<text x="240.5" y="118.9">CAP</text>
<text x="271.4" y="116.6">D87</text>
<text x="271.4" y="118.9">C3</text>
<text x="93.4" y="121.5">R217</text>
<text x="93.4" y="123.9">5.1K</text>
<text x="104.1" y="121.8">3403</text>
<text x="119.2" y="123.6">R216</text>
<text x="119.2" y="125.7">5.1K</text>
<text x="130" y="121.3">U6C</text>
<text x="130" y="123.9">3403</text>
<text x="200.8" y="123.1">R105</text>
<text x="210.2" y="123.9">10</text>
<text x="217.1" y="125.9">U3C</text>
<text x="222" y="121.5">8</text>
<text x="226.7" y="120.7">R106</text>
<text x="226.7" y="124.6">10K</text>
<text x="236.1" y="121.5">6</text>
<text x="247.9" y="123.9">7</text>
<text x="252.6" y="123.1">R237</text>
<text x="50.3" y="127.9">R88</text>
<text x="50.3" y="131.6">12K</text>
<text x="187.5" y="130.7">R78</text>
<text x="200.8" y="126.7">7.5K</text>
<text x="217.1" y="128.8">3403</text>
<text x="236.1" y="126.2">5</text>
<text x="236.8" y="130.7">R238</text>
<text x="242.9" y="128.3">U3B</text>
<text x="242.9" y="131.2">3403</text>
<text x="252.6" y="126.9">200R</text>
<text x="54.8" y="135.6">C87</text>
<text x="62.1" y="137.3">R86</text>
<text x="95" y="137.9">4</text>
<text x="179.7" y="137.9">10</text>
<text x="187.5" y="132.8">5.6K</text>
<text x="191.4" y="137.3">R79</text>
<text x="203.2" y="137.3">R77</text>
<text x="236.8" y="132.8">5.1K</text>
<text x="54.8" y="142.6">CAP</text>
<text x="62.1" y="140.7">5.1K</text>
<text x="90.3" y="142.2">C83</text>
<text x="95" y="142.6">5</text>
<text x="106.8" y="140.3">2</text>
<text x="167.9" y="140.3">13</text>
<text x="179.7" y="142.6">11</text>
<text x="191.4" y="140.7">3K</text>
<text x="203.2" y="140.7">5.1K</text>
<text x="90.3" y="144.3">CAP</text>
<text x="104.1" y="144.7">U2B</text>
<text x="104.1" y="147.3">339</text>
<text x="108.9" y="149.7">D30</text>
<text x="160.6" y="149.7">D30</text>
<text x="167.6" y="144.7">U2A</text>
<text x="167.6" y="147.6">339</text>
<text x="189.1" y="144.5">C82</text>
<text x="189.1" y="146.7">CAP</text>
<text x="202.9" y="144.7">ZD3</text>
<text x="202.9" y="147.1">6.2V</text>
<text x="31.5" y="151.6">C1</text>
<text x="31.5" y="153.7">1600u</text>
<text x="39.3" y="151.8">R103</text>
<text x="39.3" y="153.9">27K/3W</text>
<text x="78.6" y="151.3">R81</text>
<text x="78.6" y="154.9">5.6K</text>
<text x="97.4" y="151.3">R87</text>
<text x="97.4" y="154.9">200K</text>
<text x="172.6" y="151.3">R85</text>
<text x="172.6" y="155">510K</text>
<text x="203.2" y="153.9">D24</text>
<text x="238.4" y="154.4">13</text>
<text x="240.5" y="151.8">U3D</text>
<text x="66.5" y="161.6">ZD4</text>
<text x="78.3" y="161.4">D25</text>
<text x="88.6" y="156.5">R80</text>
<text x="88.6" y="158.6">3K</text>
<text x="108.9" y="156.5">DIODE</text>
<text x="127.9" y="161">C90</text>
<text x="133.3" y="158.8">R94</text>
<text x="133.3" y="161">200K</text>
<text x="144.2" y="159.8">PC14</text>
<text x="160.6" y="156.5">DIODE</text>
<text x="163.2" y="161.2">C130</text>
<text x="182.7" y="156.5">R84</text>
<text x="182.7" y="158.6">5.1K</text>
<text x="203.2" y="156.1">DIODE</text>
<text x="238.4" y="159.1">12</text>
<text x="250.2" y="156.7">14</text>
<text x="39.3" y="163.5">R102</text>
<text x="39.3" y="165.6">27K/3W</text>
<text x="66.5" y="168">6.2V</text>
<text x="90.3" y="163.1">R75</text>
<text x="90.3" y="166.6">5.1K</text>
<text x="127.9" y="163.1">CAP</text>
<text x="163.2" y="163.5">CAP</text>
<text x="240.5" y="164">3403</text>
<text x="40.9" y="170.1">R101</text>
<text x="40.9" y="173.7">27K/3W</text>
<text x="52.7" y="170.1">R100</text>
<text x="52.7" y="173.7">27K/3W</text>
<text x="78.3" y="168.2">DIODE</text>
<text x="126.3" y="170.6">R228</text>
<text x="126.3" y="172.7">8.2K</text>
<text x="133.3" y="170.6">R231</text>
<text x="133.3" y="172.7">8.2K</text>
<text x="144.2" y="170.1">P421</text>
<text x="156.9" y="170.8">R234</text>
<text x="156.9" y="173.2">10K</text>
<text x="31.5" y="175">C2</text>
<text x="31.5" y="177.1">1600u</text>
<text x="66.3" y="179.8">D2</text>
<text x="75.9" y="175">ZD5</text>
<text x="75.9" y="177.1">6.2V</text>
<text x="64" y="181.9">CHARGE</text>
<text x="266.7" y="184.9">V1.0</text>
<text x="264.3" y="192">李和明</text>
<text x="266.7" y="189.6">4/4</text>
</g>
</svg>
